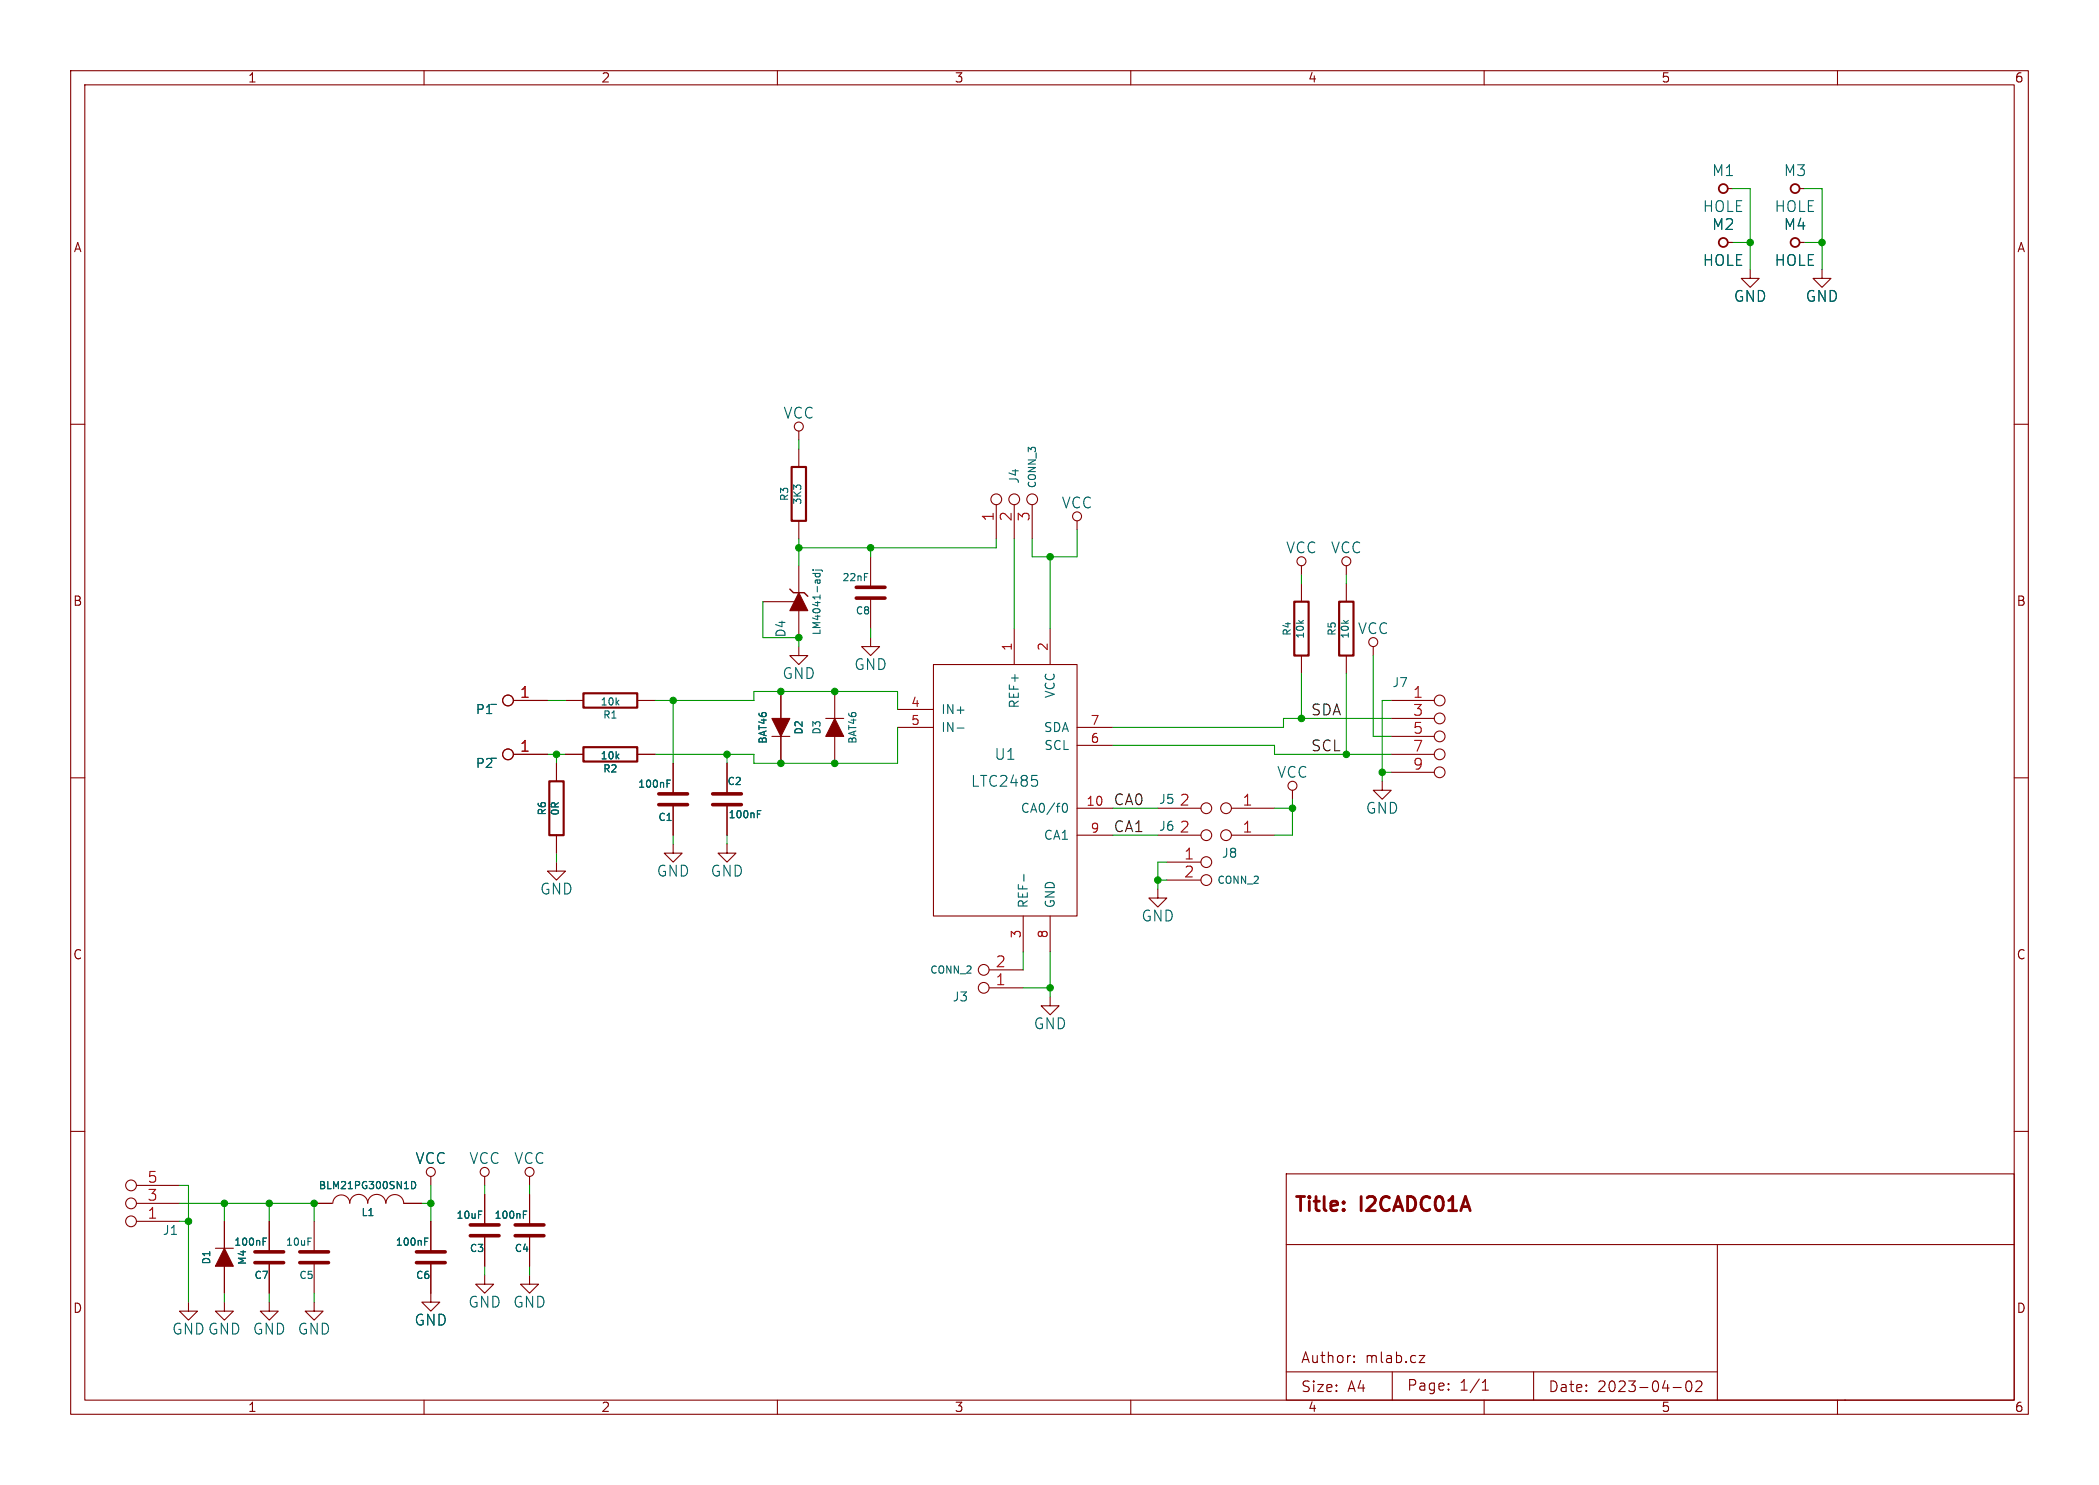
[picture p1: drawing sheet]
<svg xmlns="http://www.w3.org/2000/svg" width="297mm" height="210mm" viewBox="0 0 297 210" stroke-linecap="round" stroke-linejoin="round" font-family="sans-serif">
<g fill="none" stroke="#840000" stroke-width=".15">
<path d="M10 10h277v190h-277zM12 12h273v186h-273zM60 10v2M110 10v2M160 10v2M210 10v2M260 10v2M244.5 34.3h.6M244.5 26.7h.6M247.6 38.1v1.3h1.3l-1.3 1.2-1.2-1.2h1.2M254.6 34.3h.7M254.6 26.7h.7"/>
<path d="M257.8 38.1v1.3h1.3l-1.3 1.2-1.3-1.2h1.3M10 60h2M285 60h2M113 61v1.2M113 63.5v2.5M113 73.7v2.5M123.2 78.7v4.4M141 71.4v4.8M143.5 71.4v4.8M146 71.4v4.8M152.4 73.7v1.2M72.6 99.1h4.9"/>
<path d="M80 99.1h2.5M90.2 99.1h2.5M107.9 85.1h5.1M110.5 97.8v3.8M113 91.4v1.3h1.3l-1.3 1.3-1.2-1.3h1.2M113 80v3.8M113 86.4v3.8M118.1 97.8v3.8M123.2 90.2v1.2h1.3l-1.3 1.3-1.3-1.3h1.3M123.2 84.6v4.3M132.1 94h20.3v35.5h-20.3zM143.5 88.9v5.1"/>
<path d="M148.6 88.9v5.1M184.1 80v1.3M184.1 82.6v2.5M184.1 92.7v2.6M190.5 80v1.3M190.5 82.6v2.5M190.5 92.7v2.6M194.3 91.4v1.3M196.8 99.1h6.1M10 110h2M72.6 106.7h4.9M78.7 108v2.5"/>
<path d="M78.7 118.1v2.6M80 106.7h2.5M90.2 106.7h2.5M95.2 119.4v1.3h1.3l-1.3 1.2-1.2-1.2h1.2M95.2 108v4.3M95.2 113.8v4.3M102.9 119.4v1.3h1.2l-1.2 1.2-1.3-1.2h1.3M102.9 108v4.3M102.9 113.8v4.3M109.2 104.1h2.6M110.5 104.1v3.9M116.8 101.6h2.6"/>
<path d="M118.1 104.1v3.9M127 100.3h5.1M127 102.9h5.1M152.4 118.1h5.1M152.4 114.3h5.1M152.4 102.9h5.1M152.4 105.4h5.1M163.8 118.1h6.1M163.8 114.3h6.1M174.2 118.1h6.1M174.2 114.3h6.1M182.9 111.8v1.2"/>
<path d="M195.6 110.5v1.3h1.2l-1.2 1.2-1.3-1.2h1.3M196.8 101.6h6.1M196.8 104.1h6.1M196.8 106.7h6.1M196.8 109.2h6.1M285 110h2M78.7 121.9v1.3h1.3l-1.3 1.3-1.2-1.3h1.2M140 139.7h4.8M140 137.2h4.8M144.8 129.5v5.1M148.6 129.5v5.1M163.8 125.7v1.3h1.3l-1.3 1.3-1.2-1.3h1.2"/>
<path d="M165.1 121.9h4.8M165.1 124.5h4.8M10 160h2M148.6 141v1.2h1.3l-1.3 1.3-1.3-1.3h1.3M285 160h2M19.3 170.2h6.1M19.3 172.7h6.1M19.3 167.6h6.1M30.5 176.5h2.5M31.7 172.7v3.8M31.7 179.1v3.8M38.1 172.7v4.3"/>
<path d="M38.1 178.6v4.3M44.4 172.7v4.3M44.4 178.6v4.3M44.4 170.2h2.6M47.1 170.2a1.19 1.19 0 0 1 1.2-1.2 1.19 1.19 0 0 1 1.2 1.2 1.27 1.27 0 0 1 1.2-1.3 1.27 1.27 0 0 1 1.3 1.3 1.28 1.28 0 0 1 1.3-1.3 1.28 1.28 0 0 1 1.3 1.3M54.6 170.2a1.26 1.26 0 0 1 1.3-1.3 1.26 1.26 0 0 1 1.2 1.3M57.1 170.2h2.6M61 178.6v5.6h1.2l-1.2 1.2-1.3-1.2h1.3M61 166.4v1.2M61 172.7v4.3M68.6 166.4v1.2M68.6 168.9v4.3"/>
<path d="M68.6 174.8v4.3M74.9 166.4v1.2M74.9 168.9v4.3M74.9 174.8v4.3M182 166h103v32h-103zM182 176h103M243 176v22M26.7 184.2v1.2h1.2l-1.2 1.3-1.3-1.3h1.3M31.7 184.2v1.2h1.3l-1.3 1.3-1.2-1.3h1.2M38.1 184.2v1.2h1.3l-1.3 1.3-1.3-1.3h1.3M44.4 184.2v1.2h1.3l-1.3 1.3-1.2-1.3h1.2M60 198v2"/>
<path d="M68.6 180.3v1.3h1.2l-1.2 1.3-1.3-1.3h1.3M74.9 180.3v1.3h1.3l-1.3 1.3-1.2-1.3h1.2M110 198v2M160 198v2M182 194h61M191.6 192.6h.1l-.1 .1M191.6 192.6h-.1l.1 .1M191.6 191.8v.1M191.6 192.6v.1M191.6 191.8h.1l-.1 .1M191.6 191.8h-.1l.1 .1M197 194v4"/>
<path d="M200.8 191.7h.8l-.8 1h.8M205 196.5v.1M205 195.7v.1M209.7 196.6h.9M209.7 195.5l.5-.4v1.5M210 198v2M217 194v4M236.7 196.2h1.2M238.7 195.4a.36 .36 0 0 1 .6 .2 .77 .77 0 0 1-.4 1.2 1 1 0 0 1-.2-1.4zM240 195.4l.2-.1 .5 .1a.41 .41 0 0 1 0 .5l-.8 .9h.9M260 198v2M261 198h.1"/>
<circle cx="113" cy="60.3" r=".63"/>
<circle cx="141" cy="70.6" r=".76"/>
<circle cx="143.5" cy="70.6" r=".76"/>
<circle cx="146" cy="70.6" r=".76"/>
<circle cx="152.4" cy="73" r=".63"/>
<circle cx="184.1" cy="79.4" r=".63"/>
<circle cx="190.5" cy="79.4" r=".63"/>
<circle cx="71.9" cy="99.1" r=".76"/>
<circle cx="194.3" cy="90.8" r=".63"/>
<circle cx="203.7" cy="99.1" r=".76"/>
<circle cx="71.9" cy="106.7" r=".76"/>
<circle cx="170.7" cy="114.3" r=".76"/>
<circle cx="170.7" cy="118.1" r=".76"/>
<circle cx="173.5" cy="114.3" r=".76"/>
<circle cx="173.5" cy="118.1" r=".76"/>
<circle cx="182.9" cy="111.1" r=".63"/>
<circle cx="203.7" cy="109.2" r=".76"/>
<circle cx="203.7" cy="101.6" r=".76"/>
<circle cx="203.7" cy="104.1" r=".76"/>
<circle cx="203.7" cy="106.7" r=".76"/>
<circle cx="139.2" cy="139.7" r=".76"/>
<circle cx="139.2" cy="137.2" r=".76"/>
<circle cx="170.7" cy="124.5" r=".76"/>
<circle cx="170.7" cy="121.9" r=".76"/>
<circle cx="18.5" cy="167.6" r=".76"/>
<circle cx="18.5" cy="170.2" r=".76"/>
<circle cx="18.5" cy="172.7" r=".76"/>
<circle cx="61" cy="165.7" r=".63"/>
<circle cx="68.6" cy="165.7" r=".63"/>
<circle cx="74.9" cy="165.7" r=".63"/>
</g>
<path d="M112 66h2v7.7h-2zM82.5 98h7.7v2.1h-7.7zM183.1 85.1h2.1v7.6h-2.1zM189.5 85.1h2v7.6h-2zM77.7 110.5h2.1v7.6h-2.1zM82.5 105.7h7.7v2h-7.7z" fill="none" stroke="#840000" stroke-width=".3"/>
<g fill="#840000" stroke="#840000" stroke-width=".15">
<path d="M118.1 101.6l1.3 2.5h-2.6z"/>
<path d="M113 83.8l1.3 2.6h-2.5z"/>
<path d="M109.2 101.6h2.6l-1.3 2.5z"/>
<path d="M31.7 176.5l1.3 2.6h-2.5z"/>
</g>
<g fill="none" stroke="#840000" stroke-width=".51">
<path d="M121.2 83.1h4M121.2 84.6h4M93.2 113.8h4.1M93.2 112.3h4.1M100.8 113.8h4.1M100.8 112.3h4.1M36.1 177h4M36.1 178.6h4M42.4 177h4.1M42.4 178.6h4.1M58.9 177h4.1M58.9 178.6h4.1"/>
<path d="M66.5 173.2h4.1M66.5 174.8h4.1M72.9 173.2h4.1M72.9 174.8h4.1"/>
</g>
<g fill="none" stroke="#006464" stroke-width=".15">
<path d="M115 81.1h1M115 80.6h.1M115.4 80.6h.8l.2 .2M115.4 81.1v.3l.1 .2 .5-.1v-.4M115.6 82v.1M116 82v.1M116 82l-.6 .1M122.3 81.1h.5M94.4 110.8h.3M94.4 110.3h.5M107.2 115.1h.3M107.2 114.6h.5"/>
<path d="M135.4 103h1M146 109.7h.7M146.7 110.3l.1 .2v.4l-.1 .2M150.4 113.7l.2-.1a.69 .69 0 0 1 .3 1.2l-.2 .1a.68 .68 0 0 1-.3-1.2zM144.9 123.6v1M37.2 175.6h.4M37.2 175.1h.5M43.6 175.1h.5M58.2 167.1a.51 .51 0 0 1 .6 .5 .51 .51 0 0 1-.6 .5zM60.1 175.6h.3M60.1 175.1h.5M67.7 171.3h.5"/>
<path d="M74.1 171.8h.3M74.1 171.3h.4"/>
</g>
<path d="M111.8 83.3l.5 .5h1.5l.5 .5" fill="none" stroke="#840000" stroke-width=".2"/>
<g fill="none" stroke="#840000" stroke-width=".25">
<circle cx="243.8" cy="26.7" r=".63"/>
<circle cx="243.8" cy="34.3" r=".63"/>
<circle cx="254" cy="34.3" r=".63"/>
<circle cx="254" cy="26.7" r=".63"/>
</g>
<g fill="none" stroke="#009600" stroke-width=".15">
<path d="M245.1 34.3h2.5M245.1 26.7h2.5v11.4M255.3 34.3h2.5M255.3 26.7h2.5v11.4M113 62.2v1.3M113 76.2v3.8M123.2 77.5v1.2M141 76.2v1.3h-28M143.5 76.2v12.7M148.6 78.7v10.2M152.4 74.9v3.8h-6.4v-2.5M77.5 99.1h2.5"/>
<path d="M92.7 99.1h14v-1.3h20.3v2.5M95.2 99.1v8.9M107.9 85.1v5.1h5.1v1.2M123.2 88.9v1.3M184.1 81.3v1.3M184.1 95.3v6.3M190.5 81.3v1.3M190.5 95.3v11.4M194.3 92.7v11.4h2.5M196.8 99.1h-1.2v11.4M77.5 106.7h2.5M78.7 106.7v1.3"/>
<path d="M95.2 118.1v1.3M102.9 106.7v1.3M102.9 118.1v1.3M127 102.9v5.1h-20.3v-1.3h-14M157.5 105.4h22.8v1.3h16.5M157.5 118.1h6.3M157.5 114.3h6.3M180.3 114.3h2.6M182.9 113v5.1h-2.6M195.6 109.2h1.2M196.8 101.6h-15.2v1.3h-24.1M78.7 120.7v1.2"/>
<path d="M144.8 134.6v2.6M144.8 139.7h3.8M148.6 134.6v6.4M163.8 124.5h1.3M165.1 121.9h-1.3v3.8M25.4 170.2h19v2.5M25.4 167.6h1.3v16.6M25.4 172.7h1.3M31.7 170.2v2.5M38.1 170.2v2.5M59.7 170.2h1.3M61 167.6v5.1"/>
<path d="M68.6 167.6v1.3M68.6 179.1v1.2M74.9 167.6v1.3M74.9 179.1v1.2M31.7 182.9v1.3M38.1 182.9v1.3M44.4 182.9v1.3"/>
</g>
<g fill="#009600" stroke="#009600" stroke-width=".15">
<circle cx="26.7" cy="172.7" r=".46"/>
<circle cx="38.1" cy="170.2" r=".46"/>
<circle cx="44.4" cy="170.2" r=".46"/>
<circle cx="31.7" cy="170.2" r=".46"/>
<circle cx="148.6" cy="78.7" r=".46"/>
<circle cx="113" cy="90.2" r=".46"/>
<circle cx="118.1" cy="108" r=".46"/>
<circle cx="118.1" cy="97.8" r=".46"/>
<circle cx="123.2" cy="77.5" r=".46"/>
<circle cx="113" cy="77.5" r=".46"/>
<circle cx="110.5" cy="108" r=".46"/>
<circle cx="110.5" cy="97.8" r=".46"/>
<circle cx="195.6" cy="109.2" r=".46"/>
<circle cx="190.5" cy="106.7" r=".46"/>
<circle cx="247.6" cy="34.3" r=".46"/>
<circle cx="184.1" cy="101.6" r=".46"/>
<circle cx="257.8" cy="34.3" r=".46"/>
<circle cx="182.9" cy="114.3" r=".46"/>
<circle cx="163.8" cy="124.5" r=".46"/>
<circle cx="148.6" cy="139.7" r=".46"/>
<circle cx="61" cy="170.2" r=".46"/>
<circle cx="78.7" cy="106.7" r=".46"/>
<circle cx="102.9" cy="106.7" r=".46"/>
<circle cx="95.2" cy="99.1" r=".46"/>
</g>
<g font-size="2.8" fill="#840000">
<text x="183" y="171.9">Title:</text>
<text x="192.7" y="171.9">I2CADC01A</text>
</g>
<g font-size="2.1" fill="#006464">
<text x="242.2" y="25.1">M1</text>
<text x="252.3" y="25.1">M3</text>
<text x="240.9" y="30.2">HOLE</text>
<text x="242.2" y="32.7">M2</text>
<text x="251" y="30.2">HOLE</text>
<text x="252.3" y="32.7">M4</text>
<text x="240.9" y="37.8">HOLE</text>
<text x="251" y="37.8">HOLE</text>
<text x="245.3" y="42.9">GND</text>
<text x="255.4" y="42.9">GND</text>
<text x="110.8" y="59.4">VCC</text>
<text x="150.1" y="72.1">VCC</text>
<text x="181.9" y="78.5">VCC</text>
<text x="188.2" y="78.5">VCC</text>
<text x="192.1" y="89.9">VCC</text>
<text x="120.8" y="95">GND</text>
<text x="110.6" y="96.2">GND</text>
<text x="140.6" y="107.7">U1</text>
<text x="137.3" y="111.5">LTC2485</text>
<text x="180.6" y="110.2">VCC</text>
<text x="193.2" y="115.3">GND</text>
<text x="92.9" y="124.2">GND</text>
<text x="100.5" y="124.2">GND</text>
<text x="76.3" y="126.7">GND</text>
<text x="161.4" y="130.5">GND</text>
<text x="146.2" y="145.8">GND</text>
<text x="58.7" y="164.8">VCC</text>
<text x="66.3" y="164.8">VCC</text>
<text x="72.7" y="164.8">VCC</text>
<text x="66.2" y="185.1">GND</text>
<text x="72.5" y="185.1">GND</text>
<text x="24.3" y="189">GND GND</text>
<text x="35.7" y="189">GND</text>
<text x="42.1" y="189">GND</text>
<text x="58.6" y="187.7">GND</text>
</g>
<g font-size="2.1" fill="#a90000">
<text x="140.7" y="73.8" transform="rotate(-90 140.7 73.8)">1</text>
<text x="143.3" y="73.8" transform="rotate(-90 143.3 73.8)">2</text>
<text x="145.8" y="73.8" transform="rotate(-90 145.8 73.8)">3</text>
<text x="73.5" y="98.8">1</text>
<text x="199.9" y="98.8">1</text>
<text x="199.9" y="101.3">3</text>
<text x="73.5" y="106.4">1</text>
<text x="199.9" y="103.9">5</text>
<text x="199.9" y="106.4">7</text>
<text x="199.9" y="109">9</text>
<text x="166.8" y="117.9">2</text>
<text x="166.8" y="114">2</text>
<text x="175.7" y="117.9">1</text>
<text x="175.7" y="114">1</text>
<text x="167.5" y="121.7">1</text>
<text x="167.5" y="124.2">2</text>
<text x="140.8" y="136.9">2</text>
<text x="140.8" y="139.4">1</text>
<text x="20.8" y="167.4">5</text>
<text x="20.8" y="172.5">1</text>
<text x="20.8" y="169.9">3</text>
</g>
<g font-size="2.1" fill="#0f0f0f">
<text x="185.4" y="101.3">SDA</text>
<text x="185.4" y="106.4">SCL</text>
<text x="157.5" y="114">CA0</text>
<text x="157.5" y="117.8">CA1</text>
</g>
<g font-size="2.1" fill="#840000">
<text x="184" y="193">Author:</text>
<text x="184" y="197.1">Size:</text>
<text x="190.7" y="197.1">A4</text>
<text x="193.2" y="193">mlab.cz</text>
<text x="199" y="196.9">Page:</text>
<text x="206.5" y="196.9">1/1</text>
<text x="219" y="197.1">Date:</text>
<text x="226" y="197.1">2023-04-02</text>
</g>
<g font-size="1.8" fill="#840000">
<text x="35" y="11.9">1</text>
<text x="85" y="11.9">2</text>
<text x="135" y="11.9">3</text>
<text x="185" y="11.9">4</text>
<text x="235" y="11.9">5</text>
<text x="285" y="11.9">6</text>
<text x="10.3" y="35.9">A</text>
<text x="285.3" y="35.9">A</text>
<text x="10.3" y="85.9">B</text>
<text x="285.3" y="85.9">B</text>
<text x="10.3" y="135.9">C</text>
<text x="285.3" y="135.9">C</text>
<text x="10.3" y="185.9">D</text>
<text x="285.3" y="185.9">D</text>
<text x="35" y="199.9">1</text>
<text x="85" y="199.9">2</text>
<text x="135" y="199.9">3</text>
<text x="185" y="199.9">4</text>
<text x="235" y="199.9">5</text>
<text x="285" y="199.9">6</text>
</g>
<g font-size="1.8" fill="#006464">
<text x="144.4" y="68.5" transform="rotate(-90 144.4 68.5)">J4</text>
<text x="111.4" y="90.2" transform="rotate(-90 111.4 90.2)">D4</text>
<text x="67.2" y="101.2">P1</text>
<text x="133.1" y="101.2">IN+</text>
<text x="144.4" y="100.3" transform="rotate(-90 144.4 100.3)">REF+</text>
<text x="149.5" y="98.8" transform="rotate(-90 149.5 98.8)">VCC</text>
<text x="196.9" y="97.4">J7</text>
<text x="133.1" y="103.7">IN-</text>
<text x="147.6" y="103.7">SDA</text>
<text x="147.7" y="106.3">SCL</text>
<text x="67.2" y="108.8">P2</text>
<text x="163.9" y="113.9">J5</text>
<text x="144.3" y="115.2">CA0/f0</text>
<text x="147.6" y="119">CA1</text>
<text x="163.9" y="117.7">J6</text>
<text x="172.8" y="121.5">J8</text>
<text x="145.6" y="128.5" transform="rotate(-90 145.6 128.5)">REF-</text>
<text x="149.5" y="128.5" transform="rotate(-90 149.5 128.5)">GND</text>
<text x="134.7" y="141.8">J3</text>
<text x="22.9" y="174.9">J1</text>
</g>
<g font-size="1.8" fill="#a90000">
<text x="143.3" y="92.1" transform="rotate(-90 143.3 92.1)">1</text>
<text x="148.3" y="92.1" transform="rotate(-90 148.3 92.1)">2</text>
<text x="128.8" y="100.1">4</text>
<text x="128.8" y="102.6">5</text>
<text x="154.2" y="105.2">6</text>
<text x="154.2" y="102.6">7</text>
<text x="153.6" y="114">10</text>
<text x="154.2" y="117.9">9</text>
<text x="144.5" y="132.8" transform="rotate(-90 144.5 132.8)">3</text>
<text x="148.3" y="132.8" transform="rotate(-90 148.3 132.8)">8</text>
</g>
<g font-size="1.4" fill="#006464">
<text x="111.7" y="71" transform="rotate(-90 111.7 71)">R3</text>
<text x="113.6" y="71.5" transform="rotate(-90 113.6 71.5)">3K3</text>
<text x="146.8" y="69.1" transform="rotate(-90 146.8 69.1)">CONN_3</text>
<text x="119.1" y="82.4">22nF</text>
<text x="116.3" y="89.9" transform="rotate(-90 116.3 89.9)">LM4041-adj</text>
<text x="121" y="87.1">C8</text>
<text x="182.9" y="90" transform="rotate(-90 182.9 90)">R4</text>
<text x="184.7" y="90.4" transform="rotate(-90 184.7 90.4)">10k</text>
<text x="189.2" y="90" transform="rotate(-90 189.2 90)">R5</text>
<text x="191.1" y="90.4" transform="rotate(-90 191.1 90.4)">10k</text>
<text x="69.3" y="99.8">_</text>
<text x="84.9" y="100">10k</text>
<text x="85.2" y="101.8">R1</text>
<text x="69.3" y="107.4">_</text>
<text x="84.9" y="107.6">10k</text>
<text x="108.7" y="105.3" transform="rotate(-90 108.7 105.3)">BAT46</text>
<text x="113.8" y="104" transform="rotate(-90 113.8 104)">D2</text>
<text x="116.3" y="104" transform="rotate(-90 116.3 104)">D3</text>
<text x="121.4" y="105.3" transform="rotate(-90 121.4 105.3)">BAT46</text>
<text x="85.2" y="109.4">R2</text>
<text x="90.2" y="111.6">100nF</text>
<text x="102.8" y="111.2">C2</text>
<text x="77.4" y="115.4" transform="rotate(-90 77.4 115.4)">R6</text>
<text x="79.3" y="115.4" transform="rotate(-90 79.3 115.4)">0R</text>
<text x="93.1" y="116.3">C1</text>
<text x="103" y="115.9">100nF</text>
<text x="172.2" y="125.2">CONN_2</text>
<text x="131.5" y="137.9">CONN_2</text>
<text x="45" y="168.4">BLM21PG300SN1D</text>
<text x="51" y="172.2">L1</text>
<text x="64.5" y="172.6">10uF</text>
<text x="69.9" y="172.6">100nF</text>
<text x="29.9" y="178.9" transform="rotate(-90 29.9 178.9)">D1</text>
<text x="33" y="176.4">100nF</text>
<text x="35" y="179" transform="rotate(-90 35 179)">M4</text>
<text x="40.4" y="176.4">10uF</text>
<text x="55.9" y="176.4">100nF</text>
<text x="66.4" y="177.3">C3</text>
<text x="72.7" y="177.3">C4</text>
<text x="35.9" y="181.1">C7</text>
<text x="42.3" y="181.1">C5</text>
<text x="58.8" y="181.1">C6</text>
</g>
</svg>
